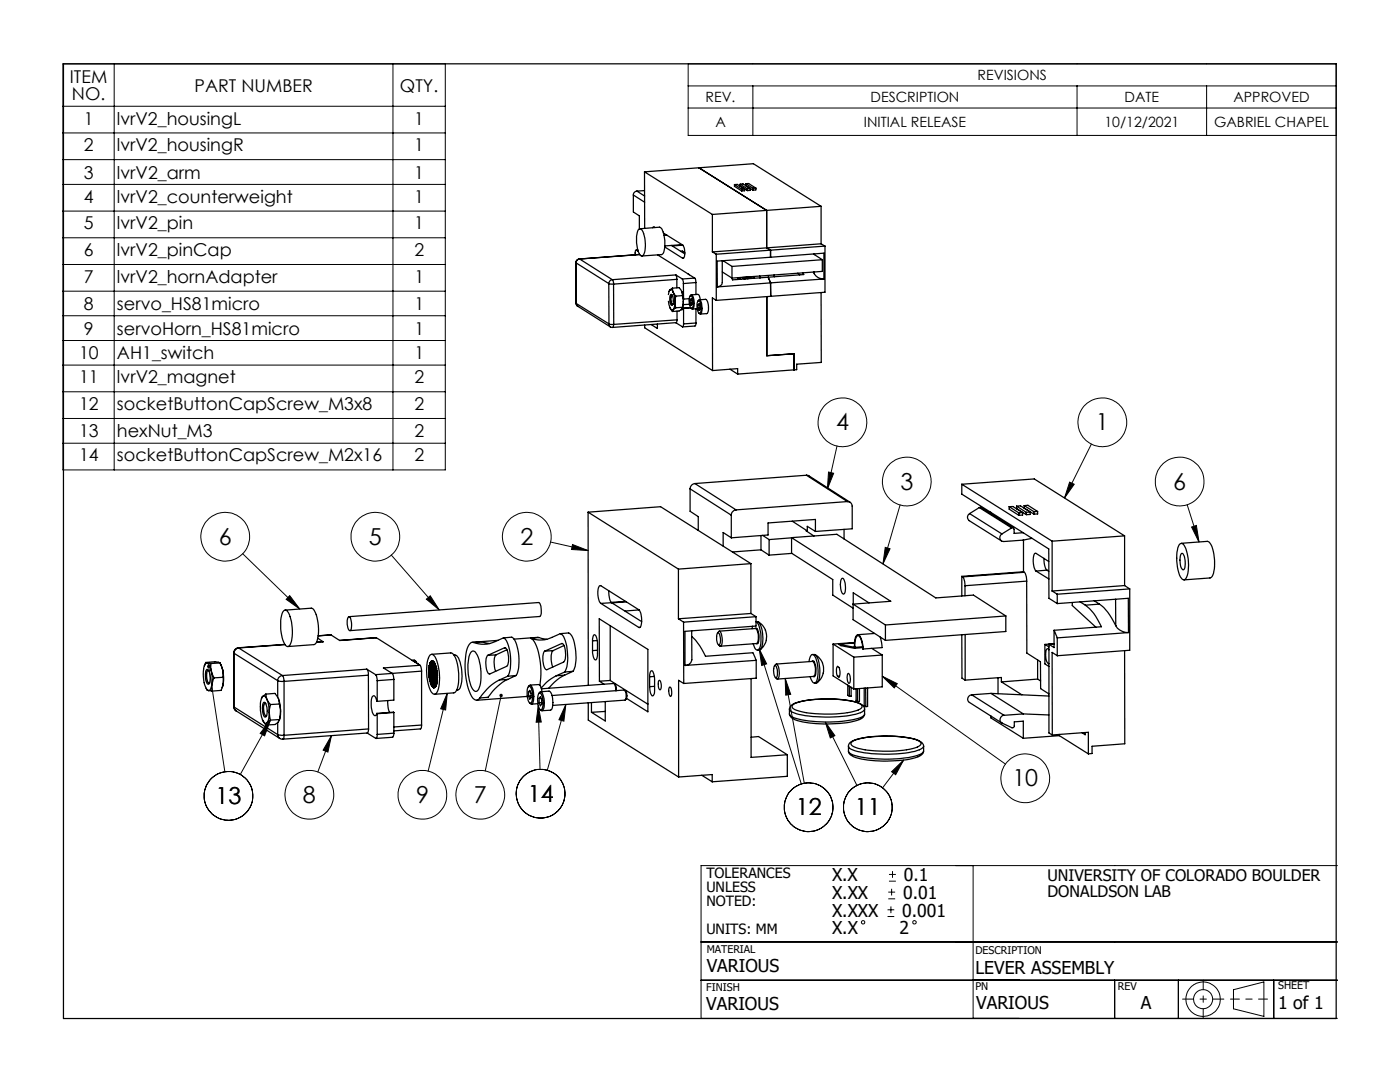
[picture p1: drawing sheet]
<svg xmlns="http://www.w3.org/2000/svg" width="279mm" height="216mm" viewBox="0 0 279 216" stroke-linecap="round" stroke-linejoin="round" font-family="sans-serif">
<g fill="none" stroke="#000" stroke-width=".2">
<path d="M12.6 12.7h76.3v81.1h-76.3zM22.8 12.7v81.1M78.4 12.7v81.1M137.3 12.7h129.4v14.3h-129.4zM137.3 17.1h129.4M150.2 17.1v9.9M214.9 17.1v9.9M240.8 17.1v9.9M12.6 21.2h76.3M12.6 26.5h76.3M12.6 31.9h76.3M12.6 36.8h76.3"/>
<path d="M137.3 21.6h129.4M12.6 42.1h76.3M12.6 47.4h76.3M12.6 52.8h76.3M12.6 58.1h76.3M12.6 63h76.3M12.6 67.9h76.3M12.6 72.8h76.3M12.6 78.2h76.3M12.6 83.5h76.3M12.6 88.4h76.3M165.3 94.2l1.1 .2-1.3 3.1z"/>
<path d="M167 89l-1.9 8.5M213.5 96.2l.9 .4-2 2.8zM217.8 88.6l-5.4 10.8M48.4 110.5l11.4 11M57.8 118.9l2 2.6-2.7-1.9zM78.1 110.8l9.6 10.9M85.1 119.6l.8-.7 1.8 2.8zM109.9 108.2l7.5 1.7M114.3 108.7l3.1 1.2-3.3-.3zM176.7 109.2l.9 .3-1.4 3zM179.6 100.8l-3.4 11.7M236.9 100.7l2.4 7.5"/>
<path d="M237.8 105.2l1-.4 .5 3.4zM41.7 133l3.2 21M89.3 138.4l-.4 3.3-1-.3zM89.3 138.4l-3.9 15.5M100 138.8l-3.2 15M151.5 129.5l8.4 26.9M151.5 129.5l1.5 3-1 .3zM156.7 135.4l3.8 20.9M156.7 135.4l1.1 3.1-1 .2zM176.1 134.9l24.6 17.6M176.1 134.9l3 1.5-.6 .9zM54 143.7l-6.1 10.9"/>
<path d="M54 143.7l-1.2 3.1-.9-.5zM66.1 146.8l-2.7 7.2M66.1 146.8l-.7 3.3-.9-.4zM107.4 140.8l.6 3.3h-1zM107.4 140.8l.4 12.7M112.9 140.6l-3.7 13.1M112.9 140.6l-.4 3.3-1-.3zM164.7 144.1l1.9 2.7-.9 .4zM164.7 144.1l6.3 12.6M177.9 154l2.4-2.3-1.5 2.9zM180.3 151.7l-4.2 5.5M177.3 179.4h1.3"/>
<path d="M177.3 178h1.3M177.4 175.8h1.4M177.4 174.5h1.4M177.9 177.3v1.4M178.1 173.8v1.4M194.2 172.7v30.5M266.9 172.7h-127v30.5h127M139.9 195.6h127M139.9 188h127M177.1 182.9h1.4M177.1 181.5h1.4M177.8 180.9v1.3"/>
<path d="M222.5 195.6v7.6M235.2 195.6v7.6M246.2 197.5l6-1.6v6.9l-6-1.5zM254.2 195.6v7.6"/>
<circle cx="168.1" cy="84.3" r="4.9"/>
<circle cx="181" cy="96.1" r="4.9"/>
<circle cx="220" cy="84.3" r="4.9"/>
<circle cx="235.4" cy="96.1" r="4.9"/>
<circle cx="45" cy="107.1" r="4.9"/>
<circle cx="74.9" cy="107.1" r="4.9"/>
<circle cx="105.1" cy="107.1" r="4.9"/>
<circle cx="45.6" cy="158.8" r="4.9"/>
<circle cx="61.7" cy="158.6" r="4.9"/>
<circle cx="84.3" cy="158.6" r="4.9"/>
<circle cx="95.9" cy="158.6" r="4.9"/>
<circle cx="107.9" cy="158.4" r="4.9"/>
<circle cx="204.6" cy="155.3" r="4.9"/>
<circle cx="161.4" cy="161.1" r="4.9"/>
<circle cx="173.2" cy="161.1" r="4.9"/>
<circle cx="172.3" cy="184" r=".34"/>
<circle cx="182.5" cy="184" r=".34"/>
<circle cx="240.1" cy="199.4" r="3.4"/>
<circle cx="240.1" cy="199.4" r="1.91"/>
</g>
<path d="M236 199.4h8.2" fill="none" stroke="#000" stroke-width=".2" stroke-dasharray="15.2 1.3 1.3 1.3" stroke-dashoffset="13"/>
<path d="M240.1 195.5v7.7" fill="none" stroke="#000" stroke-width=".2" stroke-dasharray="15.2 1.3 1.3 1.3" stroke-dashoffset="13.3"/>
<path d="M245.6 199.4h7.4" fill="none" stroke="#000" stroke-width=".2" stroke-dasharray="15.2 1.3 1.3 1.3" stroke-dashoffset="13.4"/>
<g fill="none" stroke="#000" stroke-width=".25">
<path d="M12.7 12.7h254v190.5h-254zM126.4 38.9v3.4l1.2 .8v2.5M126.4 38.9l2.3 1.5M127.1 38.1a.79 .79 0 0 0-.7 .8M127.1 38.1l1.6 1M128.6 38l-1.5 .1M128.6 34.3l.1 11.3M128.6 34.3l13.6 8.5M128.6 34.3l21.8-1.6 13.5 8.5M139.5 33.5l13.5 8.5v7.5l.8 .4M146.6 36.8v.4l1.4 .9M146.6 36.8l1.4 .9"/>
<path d="M146.6 36.8h.5l1.5 .9M147.7 36.8l.6-.1 2 1.3M147.7 36.8v.3l1.5 .9M147.7 36.8l1.5 .9M148 37.7v.4M148.6 37.7v.4h-.6M148.6 37.7h-.6M148.8 36.7v.3M148.8 36.7l1.5 .9M148.8 36.7l.6-.1 1.4 .9M149.2 37.7l.5-.1v.4h-.5M149.2 37.7v.3"/>
<path d="M150.3 37.6v.4M150.8 37.5v.4l-.5 .1M150.8 37.5l-.5 .1M114.9 52.4l.1 8.1M114.9 52.4l.1 .1M115 52.5l6.5 4.1M115.6 51.7a.67 .67 0 0 0-.7 .7M115.6 51.7h.1M115.7 51.7a.79 .79 0 0 0-.7 .8M115.7 51.7l6.5 4.1M121.5 56.6l.9 .1M121.5 56.6v8"/>
<path d="M122.2 55.8a.79 .79 0 0 0-.7 .8M122.2 55.8l.2 .9M122.4 56.7l.1 8M127 49.9l-.2 .2v.7M127 49.9l.4 .3M127.3 49.9h-.3M127.5 45.8l.3-.2a3.7 3.7 0 0 1 1 3.1 2.83 2.83 0 0 1-.6 2.4 1.58 1.58 0 0 1-1-1.7 4.9 4.9 0 0 1 .3-3.6zM127.7 50.8l-12.1 .9M127.7 50.8l-12 .9M127.7 45.6l3.9-.3a1.74 1.74 0 0 1 .9 1.8 4.9 4.9 0 0 1-.3 3.6l-4.1 .4M130.7 45.4l-.3-.1-.2 .1M131.3 50.9l6.3 3.9"/>
<path d="M132.4 46.5l3.8 2.4a2.56 2.56 0 0 1 .1 2.6h-.1M132.7 49.3l3.5 2.2M133.1 46.9l-.6 .1M133.7 57.9l-.3 .9M133.7 57.9a.41 .41 0 0 1 .5 0 .41 .41 0 0 1 .1 .4M133.7 57.9l-.2 .3M133.8 58.8l.1-.1a1.87 1.87 0 0 1 .3 2.2l-.1 .1a1.78 1.78 0 0 1-.4-1.9zM134 49l2.7 1.7M134 58.9v.1M134.2 58.9h-.1a1.55 1.55 0 0 0 .1 1.8h.1M134.2 57.5l1.3-.1 .6 .8M134.2 57.5l.1 .8"/>
<path d="M134.2 57.5l-.5 .4M134.2 58.9a.84 .84 0 0 0-.3 1.3l.1 .4 .2 .1h.1M134.3 58.3l.6 .8M134.3 58.3l.4 1.1v.9M134.9 59.1l-.2 1.2M134.9 54.9l.2 .8M134.9 54.9l-12.7 .9M134.9 54.9l1.3 .8M135.1 55.7l-12.7 1M135.1 55.7v1.7M135.9 50.2h.4M136.1 58.2l.1 .8"/>
<path d="M136.1 58.2l.2 .9 .1 1M136.1 48.8l-3.4 .3M136.2 55.7l.2 .9M136.2 59l.2 1.1M136.2 59l-1.3 .1M136.3 50.2l.4 .2M136.3 48.9l-2.1 .2M136.4 56.6v3.1M136.4 59.7h.1M136.4 51.5h-.2M137.3 54.7l1.3 .8M137.5 59.6l-1.1 .1"/>
<path d="M137.7 59.1l.2-.1a2.57 2.57 0 0 1 .2 2.5 2 2 0 0 1-.5-2.3zM137.7 59.1l.2-.3a2.33 2.33 0 0 1 .5 2.6l-.1 .3-.4-.2M137.8 59.8l.1-.2 .2 .4v.7l-.2 .2-.1-.4M137.8 59.8v.7M138 58.8h1.3l.3 .2 .2 .8M138 59.8h-.2M138.6 55.5l.3 .9M138.6 55.5l-2.4 .2M138.9 56.4l-2.5 .2M138.9 56.4v2.4M139.6 59.8l1.2-.1a2.46 2.46 0 0 1 .2 2.9l-1.2 .1M142.2 42.8v7.5"/>
<path d="M142.2 50.3l.7 .4M142.9 50.7v9.2M142.9 59.9l-.7-.5v14.5M144.1 52v4.4a.88 .88 0 0 1-.9 .9M144.1 54.3l2 1.2M144.3 52l1.8 1.2M146.1 53.2v2.3M147.3 55.4v.4M147.3 55.4l.5 .3M148.1 55.4l.6 .3M148.1 55.4l1.2 .2M150.5 55.2v.3"/>
<path d="M150.5 55.2l-2.4 .2M151.6 55.1l.1 .4-.1-.4M153 59.2v11.8l5.5-.4v3.2M153.3 55.3l.5 1.1M153.8 49.9l-10.9 .8M153.8 56.4v2.7M153.8 49.9v1.4M153.8 51.3l-10.7 .8 .1 5.2M153.8 56.4l-10.6 .9M153.8 51.3l10.6-.8v5.2M153.8 59.1l-10.9 .8M154.5 54.9l.1 .3"/>
<path d="M159.2 54.5l.4 .4M160.2 54.4l.2 .4-14.2 1-.2-.3M162.3 50.7l1.8 1.1M162.3 54.3l.2 .3M162.5 54.6a2.1 2.1 0 0 0 1.9 1.1M162.5 50.7v.1M162.5 54.3v.3M163.9 48.6l-21.7 1.7M163.9 41.2l-21.7 1.6M163.9 48.6l.7 .5M163.9 41.2v7.4M163.9 58.4v13.9l-4.9 .4v1.1h-.5"/>
<path d="M164.1 51.8l-18 1.4M164.1 51.8v2.4l-18 1.3M164.4 55.7l-10.6 .7M164.6 49.1l-10.8 .8M164.6 49.1v9.2l-10.8 .8M115 60.5l.3 .6M115 60.5l6.5 4.1M115.3 61.1l6.5 4.1M121.5 64.6l1 .1M121.5 64.6l.3 .6M121.8 65.2l.5 .1M122.5 64.7l-.2 .6"/>
<path d="M128.7 64.9v.5l13.5 8.5M131.2 64.7v.8l-1.2-.7M133.4 60.1l.3 1.3M133.7 61.4a.45 .45 0 0 0 .7 .4M133.7 61.4l.5 .8M134.1 60.7h.1M134.4 61.8l-.2 .4M134.7 60.3v.7l-.3 .8M134.7 60.3l.2 1.1M134.9 61.4l-.5 .4M134.9 64.4l1.3 .8 .2-.6M135.1 63.8l-.2 .6-12.6 .9"/>
<path d="M135.1 62.1v1.7M135.1 63.8l-12.6 .9M136.2 61.3l-.1 .4-.6 .4-1.3 .1M136.2 61.3l-1.3 .1M136.3 61.5l-.2 .3h-.1M136.3 61.5h.1M136.4 60.1l-.2 1.2M136.4 60.1l-.2 1.4M136.4 61.5v3.1M137.6 60.7l-1.3 .1M137.8 60.5h.3M137.8 61.4l-1.5 .1"/>
<path d="M137.8 61.4l-1.4 .1M138.9 64.5l-.2 .6-2.5 .1M138.9 61.6v2.9M138.9 64.5l-2.5 .1M139.1 61.6l-.9 .1M139.3 60.1l.1-.1a1.63 1.63 0 0 1 .5 1.8l-.1 .5-.2 .2a2.44 2.44 0 0 1-.3-2.4zM139.3 60.1l.3-.3a3 3 0 0 1 .2 2.9l-.3-.2M139.3 60.8l.2-.2 .2 .5v.6l-.2 .2-.2-.4M139.3 60.8v.7M139.3 61.5h.4M139.6 60.8h-.3M142.2 73.9l5-.3v1"/>
<path d="M145.7 73.7l1.5 .9M158.5 73.8l-11.3 .8M137.7 97.5l8.2 5.3M137.7 97.5v4.5l1.6 1.1v2.7M138.7 96.5a1.1 1.1 0 0 0-1 1M138.7 96.5l8.2 5.2M160.9 94.8l.6 .2 8.2 5.2M160.9 94.8l-22.2 1.7M160.9 94.8l8.2 5.3M191.9 96.6v2l12.3 7.7M191.9 96.6l18.1 11.4M191.9 96.6l14.5-1 18 11.3"/>
<path d="M117.4 102.2v34.6M117.4 102.2l18 11.4M117.4 102.2l14.4-1.1 18.1 11.4M121.5 117.9l.2 1.7 .4 .7M135.4 113.6v9.9M145.9 102.8v4.5M145.9 107.3l-1.6-1v2.7M146.9 101.7a1.1 1.1 0 0 0-1 1.1M149.9 112.5l-14.5 1.1M149.9 112.5v9.9M151.9 106.9v2.8M151.9 109.7l1.6 1.1"/>
<path d="M151.9 109.7l-5.7 .4M152.2 106.8l1.3 .9M153.5 107.7v3.1M158 107.3l-4.5 .4M158 107.3l9-.7 19.8 12.7 7.5-.6 6.4 4.2M158 107.3l19.8 12.7-7.5 .5M158 107.3v3.1l8.2 5.2v3.1l4.1 2.7M158 110.4l-4.5 .4M158.1 104l3 1.9M161.1 105.9h-.2l1.6 1.1M161.1 105.9v-.9l1.6 1M162.7 106v-2.4l-9.4 .8v2.4l-7.4 .5"/>
<path d="M168.1 115.4a1.22 1.22 0 0 1 .6 1.3v1.4l-.4 .5a2.68 2.68 0 0 1-.5-2.7zM168.5 105.6v2M169.1 100.1a.9 .9 0 0 1 1 .9v4.5l-7.4 .5M169.1 100.1l-22.2 1.6M191.9 115v3.9M191.9 115l.2 .1M192.1 115.1a2.74 2.74 0 0 1 .5 1.8M192.6 116.9v2M193.5 102.5a.84 .84 0 0 0-.1 1.4l6.5 4M193.5 102.5l6.5 4M195.4 101.3l.4-.1 6.4 4.1M195.4 101.3l-1.9 1.2"/>
<path d="M195.4 101.3l6.5 4M197.7 102.2l-.4 .1M200 106.5a.81 .81 0 0 0-.4 .9 .81 .81 0 0 0 .7 .7l3.9-.3 1.8-.4M201.4 101.1v.5l1.9 1.2M201.4 101.1h.7l2.7 1.6M201.4 101.1l1.9 1.2M201.9 105.3a.34 .34 0 0 1 .5 .3v.8l1.8-.1M201.9 105.3l-1.9 1.2M202.9 101v.5M202.9 101l1.9 1.2M202.9 101l.8-.1 1.9 1.3M203.3 102.3h.8v.5h-.8"/>
<path d="M203.3 102.3v.5M204.2 106.3l5.1 3.2v9.9l1.7 1M204.3 114.1l.1 .1M204.3 107.7v6.4M204.3 114.1l-12.4 .9M204.4 114.2a2.45 2.45 0 0 1 .5 1.8M204.4 100.9v.5l1.9 1.2M204.4 100.9l1.9 1.2M204.4 100.9l.7-.1 2 1.3M204.4 114.2l-12.3 .9M204.8 102.2v.5M204.9 116v14.3l2.7 1.7 .1 5.4 1.6 1.1"/>
<path d="M204.9 116l-12.3 .9M205.6 102.2v.5h-.8M205.6 102.2h-.8M206.3 102.1v.5M206.8 113.9l2.5 1.6M207.1 102.1v.5h-.8M207.1 102.1h-.8M208.4 111.4a3.5 3.5 0 0 0 .6 2.4M209 113.8l-2.2 .1M209 113.8l.3 .2M209.3 112l-2.7-1.6a2.99 2.99 0 0 0-.2 2.8l.4 .7M210 108v9.9"/>
<path d="M210 117.9l1 .7M211 118.6v1.8M218.4 119.9l1 .6M222.6 119.6l.1 5.2M224.4 116.8l-14.4 1.1M224.4 116.8l1.1 .7M224.4 106.9l-14.4 1.1M224.4 106.9v9.9M225.5 117.5l-14.5 1.1M225.5 117.5v12.3l-14.5 1M235.3 108.7a.54 .54 0 0 1 1 .1 8.5 8.5 0 0 1 .4 6.6 .49 .49 0 0 1-.5 .3 .49 .49 0 0 1-.4-.3 8.3 8.3 0 0 1-.5-6.7zM235.8 108.4l5.3-.3a3.8 3.8 0 0 1 1.2 3.1 5.7 5.7 0 0 1-.6 4l-5.4 .5"/>
<path d="M235.8 110.4a1.3 1.3 0 0 1 .7 1.4v1.2a.64 .64 0 0 1-.4 .7 3.1 3.1 0 0 1-.4-3.2zM41.1 132.2l1.8-.2 1 .3M41.1 132.2l.2 .1M41.1 132.2l-.3 .7M41.1 137.3l.5 .5M41.3 133.6h.1a2.83 2.83 0 0 1 .3 2.9h-.2a2.94 2.94 0 0 1-.2-2.9zM41.3 132.3a1.92 1.92 0 0 1 .9 1.5M41.3 132.3a1 1 0 0 0-.7 1.2v1.7a3.4 3.4 0 0 0 1 2.6M41.3 132.3l.8 .1M41.6 137.8l.7 .1M41.7 133.8h-.2a2.58 2.58 0 0 0 .1 2.5l.2-.1M42.1 132.4l.1 1.4"/>
<path d="M42.2 133.8l.5 1.5M42.2 133.8l.1 1.1v1.7M42.3 136.6a1.1 1.1 0 0 1-.7 1.2M42.3 136.6v1.3M42.7 135.3l-.4 1.3M43.9 132.3l.6 1.4M43.9 132.3l-1.8 .1M44.5 133.7v1.4M44.5 133.7l.1 1.4v1.3M44.5 135.1l.1 1.3M44.5 135.1l-1.8 .2M44.6 136.4l-.5 1.4-1.8 .1"/>
<path d="M44.6 136.4l-.3 .8M46.6 130.3l.1 .1M46.6 130.3v10.7M46.7 130.4l8.7 5.4M46.7 130.4v10.7M47.6 129.3a1.03 1.03 0 0 0-1 1M47.6 129.3h.1M47.6 129.3a1.11 1.11 0 0 0-.9 1.1M47.6 129.3l8.8 5.5M52.4 139a6.5 6.5 0 0 0 0 4.7M52.4 139l.2-.1h.2l.5 .7M52.4 139l-.2 .4"/>
<path d="M53.1 138.5l1.8-.1 .7 1M53.1 138.5l.2 1.1M53.1 138.5l-.7 .5M53.3 139.6l.7 1M53.3 139.6l.3 1.2 .1 1.4M55.4 135.8l1.3 .2M55.4 135.8v3.3M55.6 139.4l.2 1.1M55.6 139.4l.3 1.2 .1 1.4M56.4 134.8a1.03 1.03 0 0 0-1 1M56.4 134.8l.3 1.2M56.6 121.9a.46 .46 0 0 1 .8 .1 8.4 8.4 0 0 1 .5 6.7 .51 .51 0 0 1-.4 .3 .51 .51 0 0 1-.5-.2 8.4 8.4 0 0 1-.6-6.7z"/>
<path d="M56.7 136v10.7M56.8 128.6l-9.2 .7M56.9 128.6l-9.3 .7M56.9 121.7l5.2-.3a2.5 2.5 0 0 1 1.3 2.3 6.7 6.7 0 0 1-.5 4.8l-.2 .1-5.2 .4M63.2 128.1h1.3zM63.4 127.4l1.1 .7M63.5 126.9l2.5-.2zM66 126.7l1.8 1.1 7.3-.6M69.5 123.1l.1-.1a2.63 2.63 0 0 1 .5 2.5l-.2 .3a1.99 1.99 0 0 1-.5-2.3zM69.6 123l37.9-2.8a2.39 2.39 0 0 1 .5 2.5l-.3 .3-37.9 2.8M73.2 133.5l.2 .4 .1 .8M73.2 133.5l-16.8 1.3"/>
<path d="M73.2 133.5l1.8 1.1M73.5 134.7l-16.8 1.3M73.5 134.7l.1 10.8M75 134.6l.3 1.2M75.1 127.2l-7.3 .6M75.1 127.2l8.7 5.6M75.3 139.9l-.4-.9-.3-.2-.2 .1a4.1 4.1 0 0 0 .3 3.9h.3l.2-.5M75.3 135.8v4.1M77.4 139.8v1.2l.4 1.2M78.3 134.4l.3 1.2M78.3 134.4l-3.3 .2M78.6 135.6l-3.3 .2"/>
<path d="M78.6 135.6v4.1l-3.3 .2M82.3 131.8h.3M82.3 131.8h.5v.1M82.5 131.9h.4l.1 .2M82.6 131.8h.1M82.8 132.1h.3v.2M83.2 132.4h.1M83.3 132.4h.1M83.8 132.8l.3 1.1M83.8 132.8l-7.3 .5 1.8 1.1M84.1 133.9v10.8M84.1 133.9l-5.9 .5"/>
<path d="M85.5 134.1v.1M85.5 134.2l.1 .2M85.6 133.6v.1M85.6 134.5v.2M85.6 133.2l.1 .3M85.6 133.7v.2M85.6 134.7l.1 .1M85.6 133.1v.1M85.6 135l.1 .1M85.6 133.9l-.1 .2M85.6 134.4v.1M85.7 132.9v.2"/>
<path d="M85.7 133.5l-.1 .1M85.7 134.8l-.1 .2M85.7 135.1v.2M85.7 135.5v.1M85.7 133.1h-.1M85.7 132.5l.1 .3M85.7 135.3v.2M85.7 135.6l.1 .1M85.8 132.8l-.1 .1M85.8 135.9v.1M85.8 135.7v.2M85.8 132.2l.2 .1"/>
<path d="M85.8 130.7a.79 .79 0 0 1 1.2 .7 9.7 9.7 0 0 1 .2 6.7 .61 .61 0 0 1-.6 .4 .61 .61 0 0 1-.6-.5 9.6 9.6 0 0 1-.3-7zM85.8 132.2l.1 .3M85.8 136h.1M85.8 132.2h.1M85.9 132.5h-.2M85.9 132.5l.9-.1-1.1 .1M85.9 136.3l.1 .1M85.9 136v.3M86 132l.1 .1M86 132v.3M86 132h.1M86 136.4v.2"/>
<path d="M86 136.6l.1 .1M86.1 131.9l.1 .1M86.1 131.9v.2M86.1 131.9h.1M86.1 130.6l3.9-.3a3.4 3.4 0 0 1 1.4 2.9 7.1 7.1 0 0 1-.5 4.9l-.3 .2-3.9 .2M86.1 136.7l.1 .2M86.2 136.9h.1M86.2 132h.2M86.3 131.9h.1M86.3 131.9l-.1 .1M86.3 136.9h-.1M86.3 131.9l.1 .2"/>
<path d="M86.3 136.9v.2M86.4 132.1v-.2l.1 .3M86.4 132.1l.1-.1-.4 .1M86.4 137.1h-.1M86.4 137l-.1 .1M86.4 137l.1 .2M86.5 132.2l.1-.2v.3M86.5 137.2h.1M86.5 132.2h.1M86.6 137.1l-.1 .1M86.6 137.1v.1M86.6 137.1h.1"/>
<path d="M86.6 132.3h.1M86.6 137.2h.1M86.6 132.2l-.6 .1M86.7 137v.2M86.7 137h.2M86.7 132.3l.1 .3M86.8 132.6l.2 .4M86.8 132.6h.1M86.9 136.9l-.1 .3-.1-.2M86.9 136.9h.1M86.9 136.9l-.5 .1M86.9 132.7l-1.1 .1"/>
<path d="M86.9 132.8l-1.2 .1M87 136.7l-.1 .4v-.2M87 136.7h.1M87 136.8l-.7 .1M87 133l.1 .4M87 133l-1.3 .1M87 133l-1.4 .1M87 133.1l-1.4 .1M87.1 136.5v.2M87.1 136.5h.1M87.1 136.6l-1 .1M87.1 136.6h-1.1"/>
<path d="M87.1 133.6l-1.5 .1M87.1 133.4l.1 .8M87.1 136.2l-1.2 .1M87.1 133.4l-1.4 .1M87.1 133.5l-1.5 .1M87.2 136.3l-1.2 .1M87.2 134.1l-1.7 .1M87.2 135.8v.7h-.1M87.2 134.5l.1 .2-.1 1.1M87.2 136h-1.3M87.2 135.9l-1.4 .1M87.2 135.8l-1.4 .1"/>
<path d="M87.2 133.8l-1.6 .1M87.2 133.9l-1.7 .2M87.2 134.5l-1.6 .2M87.2 134.2v.3M87.2 135.5l-1.5 .1M87.2 135.4l-1.5 .1M87.2 135l-1.5 .1M87.2 134.4l-1.6 .1M87.2 134.2l-1.6 .2M87.3 135.6l-1.5 .1M87.3 135.1l-1.6 .2M87.3 134.9l-1.7 .1"/>
<path d="M87.3 134.7l-1.6 .1M90.6 130.7h.3a4.1 4.1 0 0 1 1.2 3.1 6 6 0 0 1-.4 3.7l-.6 .2M94.1 130.1a.52 .52 0 0 1 .8 0 9.4 9.4 0 0 1 .6 7.5 .61 .61 0 0 1-.6 .4 .61 .61 0 0 1-.6-.5 9.8 9.8 0 0 1-.4-7.2zM94.5 128.2a1.24 1.24 0 0 0-1.3 1.2 14 14 0 0 0 1.2 9.9 .76 .76 0 0 0 .7 .4 .76 .76 0 0 0 .6-.4M94.5 128.2l1.7-.1 1.5 .3M99 130.7a3.9 3.9 0 0 0-.1 3.2M99 130.7l-1.7 .1M99.4 127.8l-5.1 .4M99.7 135.7a10.3 10.3 0 0 0-4 3.6M100.5 127.3l-1.7 .7a5.5 5.5 0 0 1-4.3 .2M100.5 127.3a4.1 4.1 0 0 1 1.3 3.1 8.1 8.1 0 0 1-.5 4.5M100.5 127.3l1.6-.2a5.5 5.5 0 0 1 1.5 4.4l-.1 1.8-.2 .9-.3 .6"/>
<path d="M100.7 129.3h.1a3.5 3.5 0 0 1 .3 3.7l-3.5 1.5a3.7 3.7 0 0 1-.3-3.7M100.7 129.3l-3.4 1.5M100.7 129.3h.1M101.2 129.6l-2.2 1.1M101.3 135.6a10.5 10.5 0 0 0-3.9 3.5l-1.7 .2M101.3 134.9l-1.6 .8M101.3 135.6l-1.6 .1M103 134.8l-1.7 .1M103 134.8l-1.7 .8M105.2 139l-10.1 .7M105.4 137.1l.3-.2a3.3 3.3 0 0 1 .3 3.3l-.1 .1a.64 .64 0 0 1-.6-.8l-.1-1.6zM105.4 137.1l.3-.4a1.32 1.32 0 0 1 .8 1.4 2.37 2.37 0 0 1-.5 2.4l-.3-.3"/>
<path d="M105.5 138l.2-.2 .3 .6v.8l-.3 .3-.2-.6M105.5 138v.9M105.8 136.7l1.8-.1 .3 .3 .3 1.1M105.8 138h-.3M105.9 127.4a4.8 4.8 0 0 1 1.7 3.4 15.8 15.8 0 0 1 .1 5.9M106 138.9h-.5M107.5 138.4l.3-.1a3.2 3.2 0 0 1 .2 3.3h-.1a2.98 2.98 0 0 1-.5-2.7zM107.5 138.4l.3-.4a2.33 2.33 0 0 1 .8 2.3v.8l-.2 .5-.3 .2-.3-.2M107.6 127.2l1.5 .4M107.6 127.2l-5 .3M107.6 127.2l-1.7 .2M107.6 139.3l.2-.2 .3 .6v.8l-.3 .3-.2-.6"/>
<path d="M107.6 139.3v.9M107.6 139.3h.4M107.9 138l1.7-.1a3.3 3.3 0 0 1 .6 3.4l-.3 .4-1.7 .1M108.1 137.4l14.5-1 .3 .9v.5M110.2 138.8l14.4-1.1a1.79 1.79 0 0 1 .1 2l-14.4 1.1M110.4 129.8a3.3 3.3 0 0 0-.2 3.1l.1 .2M110.4 129.8l-1.7 .1M111 134.8l-1.5 1-1.5 1.5M111.8 126.4l-1.6 .8a5.4 5.4 0 0 1-4.3 .2M111.8 126.4a3.8 3.8 0 0 1 1.4 3.1 7.7 7.7 0 0 1-.5 4.6M111.8 126.4l1.7-.1a3.8 3.8 0 0 1 1.3 3.1 7.6 7.6 0 0 1-.4 4.5M112.1 128.4h.1a3.6 3.6 0 0 1 .3 3.7l-3.5 1.5a3.5 3.5 0 0 1-.3-3.7"/>
<path d="M112.1 128.4l-3.4 1.5M112.1 128.4h.1M112.6 128.8l-2.2 1M112.7 134.7l-1.5 1-1.7 1.6M112.7 134.7l-1.7 .1M112.7 134.1l-1.7 .7M114.4 133.9l-1.7 .2M114.4 133.9l-1.7 .8M118.3 127.9l.1-1 .2-.3 .1 .1 .3 .3 .2 1.1v2.7l-.1 .6-.2 .3-.4-.4-.2-1.5M118.3 127.9v1.9M119.2 127.8l-.9 .1M119.2 129.8h-.9"/>
<path d="M119.6 135.9v-12.4l9.7 6.1v12.4l-4.3-2.7M119.6 135.9l.9 .6M119.9 120.4a3.6 3.6 0 0 1-.3-3.5h.3l7.6 4.8a3.9 3.9 0 0 1 .3 3.5h-.3M119.9 120.4l7.6 4.8M120.8 140v3.9l-2.8-1.8M121.8 135.8l-2.2 .1M121.8 135.8l7.5 4.7M121.8 124.8v11M122.1 120.3l-2.2 .1M122.1 120.3l6 3.7M122.6 136.4l.3 .5 .1 .9M124.7 137.8a1.39 1.39 0 0 1 .1 1.8"/>
<path d="M124.8 120l-2.8 .2M125 120.1l-2.8 .2M127.5 121.7l-2.8 .2M127.7 125.2h-.2M129.6 135l.2-.9 .2-.3a1.5 1.5 0 0 1 .6 1.5v2.7v.4l-.3 .5-.3-.2-.2-.5-.2-1.2M129.6 135v2M130.6 135h-1M130.6 136.9l-1 .1M131.5 135.8l.1-.1a1.53 1.53 0 0 1 .1 2 2.06 2.06 0 0 1-.2-1.9zM133.6 137.1h.1a1.77 1.77 0 0 1 .2 1.9 1.55 1.55 0 0 1-.3-1.9zM135.4 123.5l1 .6M136.4 124.1l.1 12.3"/>
<path d="M136.5 136.4l-1.1-.7v19.3M138 125.9v5.7a1.2 1.2 0 0 1-1.3 1.2M138 127l.8 .7 .8 1.1 1.2 2.2 9.4-.8 .7 1.6M143.2 126.3h.1a2.04 2.04 0 0 1 .2 2.4 2.23 2.23 0 0 1-.3-2.4zM143.2 126.3l.3-.4a2 2 0 0 1 .6 2.1l-.2 .8-.2 .1-.3-.3M143.5 125.9l7.2-.5a2.51 2.51 0 0 1 .3 3l-7.2 .5M149.9 122.4l-14.5 1.1M149.9 122.4l1 .6M149.9 135.4v15.7l7.2-.5M150.2 125l-.1 .4M150.7 125.4l.2-.1a2.75 2.75 0 0 1 .2 3.2l-.2-.1M150.9 124.1a4.1 4.1 0 0 1 1 3.4l-.2 1.7a.56 .56 0 0 1-.6 .5l-.4-.3-.4-1"/>
<path d="M150.9 124a.89 .89 0 0 1 1 1 6 6 0 0 1-.2 4.6l-.5 .2M150.9 123l-14.5 1.1M150.9 123v1.9l-14.2 1.1v6.8M150.9 131.8v3.5l-14.4 1.1M150.9 131.8l-14.2 1M151.3 124.1a3.4 3.4 0 0 1 .4 5.5M154.6 132.9l.3-.4a2.68 2.68 0 0 1 .4 2.9l-.3 .1-.3-.3M154.6 132.8h.1a2.41 2.41 0 0 1 .2 2.4h-.1a2.5 2.5 0 0 1-.2-2.4zM154.9 132.5l7.2-.5a2.51 2.51 0 0 1 .2 3l-7.1 .5M161.5 132l.2-1 .3-.4a1.01 1.01 0 0 1 .9 1.2 6.3 6.3 0 0 1-.1 4.3l-.3 .2-.3-.2-.5-1.1M162.1 132l.1-.1a1.56 1.56 0 0 1 .6 1.7v1.1l-.2 .3h-.3M162.1 130.6h.4a2.92 2.92 0 0 1 1.1 2.6 3.8 3.8 0 0 1-.5 3l-.5 .1"/>
<path d="M162.7 130.6a3.4 3.4 0 0 1 .4 5.6M166.3 128.5l4.1 2.6M166.3 128.5v6.4l4.1 2.6M167.1 133a1.81 1.81 0 0 1 .3 2.1 1.67 1.67 0 0 1-.4-1.8zM167.4 128.6l.4 .2 2.7 .6M167.4 128.6l3.1 .6M167.6 134.9h-.5M169.2 134.4h.1a1.74 1.74 0 0 1 .2 1.9 1.68 1.68 0 0 1-.3-1.9zM169.2 136.7v2l.3 .2M169.5 136.9v2M169.9 137.1v1.8h-.4M170.3 120.5v3.1l6.4 4.2"/>
<path d="M170.3 120.5l6.4 4.2M170.4 131.1v6.4M170.5 129.2v-.2a3.5 3.5 0 0 1 .6-2.4h.2a3.9 3.9 0 0 1 1 2.9M170.5 129.2h.1M170.5 128.3l-3.1 .3M170.5 128.2l-4.2 .3M170.6 129.2l.1-1.5 .2-.6 .3-.3a2.81 2.81 0 0 1 1 2.7h.1M170.6 129.2l-.1 .2M170.9 137.4v2.4l.2 .2M171.1 137.4v2.6M171.5 137.4v2.5l-.4 .1M172.2 129l-1.6 .2"/>
<path d="M172.2 129.2l-1.7 .2M172.5 137.3v3.5l.3 .2M172.8 137.3v3.7M173.1 137.3v3.7h-.3M173.4 120.3l-3.1-2v2.2M174 129.4l2.1 1.3M174.5 126.4l-3.3 .2M175.6 127.1l.4 2.1-3.7 .3M176.1 130.7v6.4l-5.7 .4M176.1 130.7l-5.7 .4M176.7 124.7v3.1M191.9 126.6l.1 8.7 .6 .4"/>
<path d="M192.6 135.7l7.2-.5v.9M192.6 126.6v9.1M193.9 138.6a.84 .84 0 0 0-.7 .6 .84 .84 0 0 0 .3 1l6.4 4.1M193.9 138.6l6.5 4.1M197.8 138.4l-3.9 .2M197.8 138.4l6.4 4.1M197.8 138.4l11.5 .5M199.2 135.2v3.2M199.8 136.1l4.1 2.5M200.7 122.9l-24 1.8M200.7 122.9v3.1l-24 1.8M207.1 131.7v3.8"/>
<path d="M207.1 135.5l-7.3 .6M207.1 135.5l.6 .4M208.5 128.6l.8 .5M208.5 128.6v3.9l.8 .5M209.3 129.7l-.3-.3a2.8 2.8 0 0 0 .2 3h.1M209.3 128.6v17.7l.7 .3M210.4 125.8l.6 1.5M210.4 125.8v3.4l-1.1-.6M210.4 128.5l-1.1 .1M210.4 128.4l-1.9 .2M211 127.3v3.5M211 120.4l14.2-1v6.8"/>
<path d="M211 130.8l-1-.6v16.4M214 120.2v.6l4.7 4.4M215.5 120.1l1.1 .7M216.6 120.8a10 10 0 0 1 3.2 4.3l-9.4 .7M219.4 120.5a10.4 10.4 0 0 1 3.3 4.3M219.4 120.5l-2.8 .3M222.7 124.8a2.77 2.77 0 0 0 2.5 1.4M224.4 129.8l.1 18.6-6.6 .5v1.5h-.7M225.2 126.2l-14.2 1.1M46.6 141l.2 .5 .3 .4M46.6 141l.1 .1M46.7 141.1l.1 .4 .3 .4"/>
<path d="M46.7 141.1l8.7 5.5M47.1 141.9l8.7 5.5M52.4 143.7a.58 .58 0 0 0 .3 .5 .58 .58 0 0 0 .6 0M52.4 143.7l.7 1M52.6 140.2l.1-.1a2.46 2.46 0 0 1 .6 2.5l-.3 .5a2.37 2.37 0 0 1-.6-2.5zM53 140.4v-.1a2.11 2.11 0 0 0 .1 2.5h.1M53.3 144.2l-.2 .5M53.7 142.2a3.1 3.1 0 0 1-.4 2M53.7 142.2l.3 1.5M54 140.6l-.3 1.6M54 143.7l-.7 .5M55.4 146.6l1.3 .1"/>
<path d="M55.4 146.6l.1 .3 .3 .5M55.4 144.1v2.5M55.8 140.5l.2 1.5M55.8 143.6l-.2 .4-.7 .6-1.8 .1M55.8 140.5l-1.8 .1M55.8 143.6l-1.8 .1M55.8 147.4l.6 .1M56 142l-.2 1.6M56 142l-.3 1.8M56.7 146.7l-.1 .7-.2 .1M73.3 146.3l1.7 1a.57 .57 0 0 0 .3-.8M73.3 146.3l-16.9 1.2"/>
<path d="M73.6 145.5l-.3 .8M73.6 145.5l-16.9 1.2M75.2 142.3l.1 .1M75.3 142.4v4.1M78.6 146.3l-.2 .8-3.4 .3M78.6 142.2v4.1M78.6 142.2l-3.4 .1M78.6 142.2l-3.3 .2M78.6 146.3l-3.3 .2M84.1 144.7l-.1 .8-5.4 .3M84.1 144.7l-5.5 .4M107.4 140.4l-1.3 .1"/>
<path d="M108.1 140.2h-.5M117.4 140.2v3.5l18 11.3M118 140.2v1.9M120.8 142l-2.8 .1M129.2 140.4h.1M135.4 155l6.7-.4v1.4M140.1 154.7l2 1.3M149.9 147.1l1.5-.1 5.7 3.6M157.1 150.6v4.3l-15 1.1M157.6 141.5l.1-.5a5 5 0 0 1 3.4-1.3l.7-.1a23.8 23.8 0 0 1 9.7 .7l.7 .4 .3 .8M157.6 142.5l.2 .5a5.7 5.7 0 0 0 3.6 1.3 23.6 23.6 0 0 0 10.3-.8l.6-.4 .2-.6M157.6 141.5l.1 .2a6.2 6.2 0 0 0 3.7 1.2 25.6 25.6 0 0 0 10.3-.7l.6-.3 .2-.4"/>
<path d="M157.6 142.5l.1 .2a9.8 9.8 0 0 0 5.3 1.3 21.8 21.8 0 0 0 9.1-1l.4-.3v-.2M157.6 141.5v1M158.2 140.7a10.3 10.3 0 0 1 5.4-1.2 19.5 19.5 0 0 1 8 .9 .54 .54 0 0 1 .4 .6 .54 .54 0 0 1-.4 .5 19.3 19.3 0 0 1-8.8 .9 9.5 9.5 0 0 1-4.6-1.1zM169.3 148.9v-.2a2.07 2.07 0 0 1 1.8-1.2 26 26 0 0 1 12.2 .2l.6 .4 .4 .8M169.3 149.9l.2 .5a5.7 5.7 0 0 0 3.7 1.3 27 27 0 0 0 9.8-.6l1-.6 .3-.6M169.3 148.9a2.27 2.27 0 0 0 1.9 1.1 27.1 27.1 0 0 0 12.3-.4l.6-.3 .2-.4M169.3 149.9l.1 .2a9.8 9.8 0 0 0 5.4 1.3 21.8 21.8 0 0 0 9-1l.5-.5M169.3 148.9v1M169.9 148.1a10.2 10.2 0 0 1 5.5-1.2 19.3 19.3 0 0 1 8 .9 .53 .53 0 0 1 .4 .6 .53 .53 0 0 1-.4 .5 21.9 21.9 0 0 1-10.3 .8 6.2 6.2 0 0 1-3.2-1l-.1-.2zM172.5 141.5v1M184.3 148.9v1M197.8 142.9v.4l6.4 4"/>
<path d="M200.4 142.7a.84 .84 0 0 0-.8 .7 .84 .84 0 0 0 .4 .9l1.9 .9a.37 .37 0 0 0 .5-.3v-.9l1.8-.1v3.4M204.2 142.5l-3.8 .2M204.2 142.5l5.1 .2M210 146.6l7.2-.5v4.3M211.4 146.5v.3M211.4 146.8l5.8 3.6M211.4 146.8l-7.2 .5M216.6 146.2v.4l-.6-.4"/>
</g>
<path d="M41.4 132.8a.34 .34 0 0 0 .2 .5 .34 .34 0 0 0 .4-.3 .34 .34 0 0 0-.4-.4l.1 .4-.1-.4zM54 143.7l-1.2 3.1-.9-.5zM57.8 118.9l2 2.6-2.7-1.9zM85.1 119.6l.8-.7 1.8 2.8zM89.3 138.4l-.4 3.3-1-.3zM66.1 146.8l-.7 3.3-.9-.4zM112.9 140.6l-.4 3.3-1-.3zM99.8 138.5a.34 .34 0 0 0 0 .6 .34 .34 0 0 0 .5-.2 .34 .34 0 0 0-.2-.5l-.1 .4 .1-.4zM114.3 108.7l3.1 1.2-3.3-.3zM213.5 96.2l.9 .4-2 2.8zM165.3 94.2l1.1 .2-1.3 3.1zM176.7 109.2l.9 .3-1.4 3zM237.8 105.2l1-.4 .5 3.4zM107.4 140.8l.6 3.3h-1zM156.7 135.4l1.1 3.1-1 .2zM151.5 129.5l1.5 3-1 .3zM176.1 134.9l3 1.5-.6 .9zM164.7 144.1l1.9 2.7-.9 .4zM177.9 154l2.4-2.3-1.5 2.9z" fill="#000"/>
<g font-size="4.7">
<text x="166.8" y="85.9">4</text>
<text x="218.7" y="85.9">1</text>
<text x="179.7" y="97.7">3</text>
<text x="234.2" y="97.7">6</text>
<text x="43.7" y="108.7">6</text>
<text x="73.6" y="108.7">5</text>
<text x="103.9" y="108.7">2</text>
<text x="43" y="160.4">13</text>
<text x="60.5" y="160.2">8</text>
<text x="83" y="160.2">9</text>
<text x="94.6" y="160.2">7</text>
<text x="105.3" y="160">14</text>
<text x="202" y="156.9">10</text>
<text x="158.8" y="162.7">12</text>
<text x="170.6" y="162.7">11</text>
</g>
<g font-size="3.5">
<text x="14" y="16.5">ITEM</text>
<text x="14.4" y="20">NO.</text>
<text x="38.8" y="18.3">PART NUMBER</text>
<text x="79.8" y="18.3">QTY.</text>
<text x="16.7" y="24.8">1</text>
<text x="23.3" y="24.8">lvrV2_housingL</text>
<text x="82.7" y="24.8">1</text>
<text x="16.7" y="30.2">2</text>
<text x="16.7" y="35.6">3</text>
<text x="23.3" y="30.2">lvrV2_housingR</text>
<text x="23.3" y="35.6">lvrV2_arm</text>
<text x="82.7" y="30.2">1</text>
<text x="82.7" y="35.6">1</text>
<text x="16.7" y="40.4">4</text>
<text x="23.3" y="40.4">lvrV2_counterweight</text>
<text x="82.7" y="40.4">1</text>
<text x="16.7" y="45.8">5</text>
<text x="23.3" y="45.8">lvrV2_pin</text>
<text x="82.7" y="45.8">1</text>
<text x="16.7" y="51.1">6</text>
<text x="23.3" y="51.1">lvrV2_pinCap</text>
<text x="82.7" y="51.1">2</text>
<text x="16.7" y="56.4">7</text>
<text x="23.3" y="56.4">lvrV2_hornAdapter</text>
<text x="82.7" y="56.4">1</text>
<text x="16.7" y="61.9">8</text>
<text x="23.3" y="61.9">servo_HS81micro</text>
<text x="82.7" y="61.9">1</text>
<text x="15.8" y="71.7">10</text>
<text x="16.7" y="66.8">9</text>
<text x="23.3" y="66.8">servoHorn_HS81micro</text>
<text x="23.3" y="71.7">AH1_switch</text>
<text x="82.7" y="66.8">1</text>
<text x="82.7" y="71.7">1</text>
<text x="15.8" y="76.5">11</text>
<text x="23.3" y="76.5">lvrV2_magnet</text>
<text x="82.7" y="76.5">2</text>
<text x="15.8" y="81.8">12</text>
<text x="23.3" y="81.8">socketButtonCapScrew_M3x8</text>
<text x="82.7" y="81.8">2</text>
<text x="15.8" y="87.3">13</text>
<text x="23.3" y="87.3">hexNut_M3</text>
<text x="82.7" y="87.3">2</text>
<text x="15.8" y="92.1">14</text>
<text x="23.3" y="92.1">socketButtonCapScrew_M2x16</text>
<text x="82.7" y="92.1">2</text>
<text x="166.1" y="175.8">X.X</text>
<text x="166.1" y="179.4">X.XX</text>
<text x="180.2" y="179.4">0.01</text>
<text x="180.4" y="175.8">0.1</text>
<text x="166.1" y="182.9">X.XXX</text>
<text x="180.1" y="182.9">0.001</text>
<text x="166.1" y="186.4">X.X</text>
<text x="179.5" y="186.4">2</text>
<text x="141" y="193.9">VARIOUS</text>
<text x="194.7" y="194.3">LEVER ASSEMBLY</text>
<text x="140.9" y="201.6">VARIOUS</text>
<text x="194.8" y="201.4">VARIOUS</text>
<text x="227.7" y="201.4">A</text>
<text x="255.1" y="201.3">1 of 1</text>
</g>
<g font-size="3.2">
<text x="209.1" y="175.7">UNIVERSITY OF COLORADO BOULDER</text>
<text x="209.1" y="178.9">DONALDSON LAB</text>
</g>
<g font-size="2.8">
<text x="195.1" y="16">REVISIONS</text>
<text x="140.8" y="20.4">REV.</text>
<text x="173.8" y="20.4">DESCRIPTION</text>
<text x="224.4" y="20.4">DATE</text>
<text x="246.2" y="20.4">APPROVED</text>
<text x="142.8" y="25.3">A</text>
<text x="172.4" y="25.3">INITIAL RELEASE</text>
<text x="220.4" y="25.3">10/12/2021</text>
<text x="242.3" y="25.3">GABRIEL CHAPEL</text>
<text x="141" y="175.1">TOLERANCES</text>
<text x="141" y="178">UNLESS</text>
<text x="141" y="180.8">NOTED:</text>
<text x="141" y="186.4">UNITS: MM</text>
</g>
<g font-size="2.1">
<text x="141" y="190.1">MATERIAL</text>
<text x="194.7" y="190.3">DESCRIPTION</text>
<text x="140.9" y="197.7">FINISH</text>
<text x="194.7" y="197.4">PN</text>
<text x="223.1" y="197.4">REV</text>
<text x="255.1" y="197.4">SHEET</text>
</g>
</svg>
